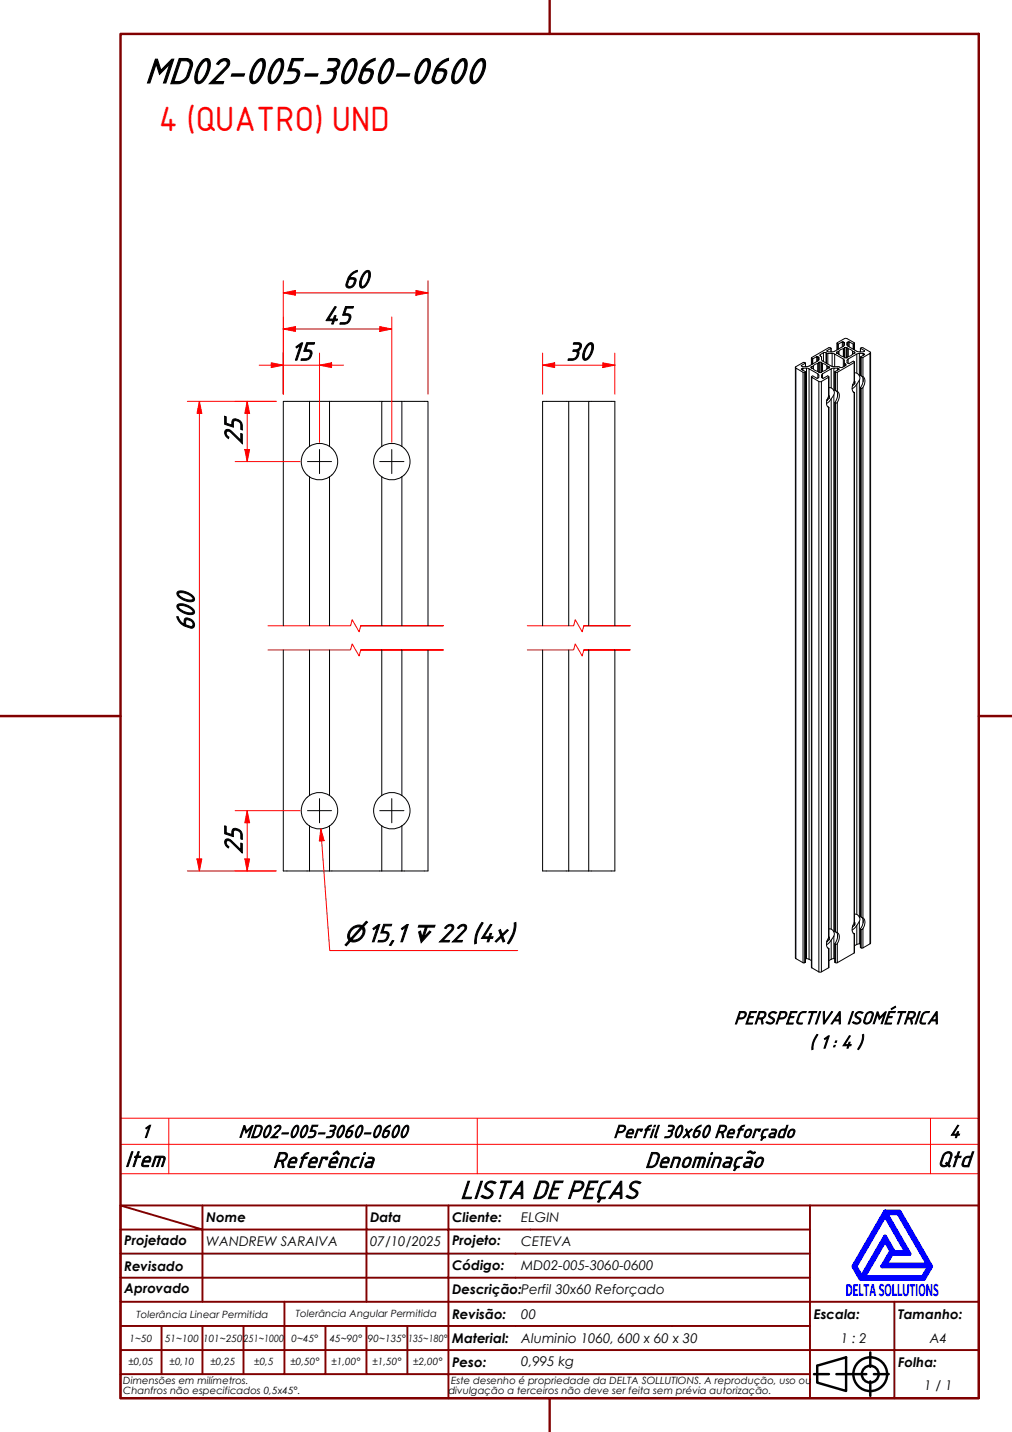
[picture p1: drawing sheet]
<svg xmlns="http://www.w3.org/2000/svg" width="210mm" height="297mm" viewBox="0 0 210 297" stroke-linecap="round" stroke-linejoin="round" font-family="sans-serif">
<!-- layer: Linha Corte (ABNT) -->
<path d="M55.6 134.8h17.1l.3-1.2 1.5 2.5 .3-1.3h17.1h-17.1M55.6 129.8h17.1l.3-1.2 1.5 2.4 .3-1.2h17.1h-17.1M109.4 134.8h9.6l.3-1.2 1.5 2.5 .3-1.3h9.6h-9.6M109.4 129.8h9.6l.3-1.2 1.5 2.4 .3-1.2h9.6h-9.6" fill="none" stroke="#f00" stroke-width=".21"/>
<!-- layer: Visible (ABNT) -->
<g fill="none" stroke="#000" stroke-width=".21">
<path d="M165 76.2v122.5l.1 .1M166.2 75.9l.9-.6v.8v-.8l-.5-.1-1.6 .9 .1 .3M166.2 75.8v.1M166.2 76.5v.1M166.2 76.6l.9 .5v122.5M166.5 76.4l-.3 .2M166.5 76.8v-.4h.8v122.4M166.5 76.4v.4M166.6 77.2h.3M167.3 76.4l.5 .1M168.3 76.3v-.2v.3l.4 .1M168.3 76.1v.3"/>
<path d="M168.3 76.1l.4-.1v.5M168.3 78.2l.1 122.6M168.3 74.3v1.3M168.4 78.3l-.1-.2 .3-.1 1 .5M168.5 74.5l-.1-.1v1.2M168.6 74.5l-.1 1M168.7 76v.5M168.7 76.5l.9 .5M169.4 74h.2M169.4 75v-1l-.8 .5v1M169.6 77l.3 .3M169.6 75.4l-.6 .2-.3 .3"/>
<path d="M169.6 75.4l.1 1.7M169.6 74.9l-1.9 1.1-1.2 .1-.3-.2M169.6 77.5l.2 .2v.6l-.2 .2M169.6 78.4v-.9l-1.8-1v122.5M169.6 75.4v1.6M169.7 75.4l.2-.3v2.2M169.8 74.7v-.6v.6l-.2 .2M169.8 74.1l-.2-.1v.9M169.8 79.1h.6M169.9 75.1v2.2M169.9 75.1h.4M170.2 73.8v-.3l.6-.3v1.8"/>
<path d="M170.2 73.5l-.2 .2 .2 .1M170.2 73.8l.2 .2 .1 .8 1.9 1.1 1.6 .2 .5 .1 .9-.4M170.3 75.1v2.2M170.6 77.1v-1.7l-.3-.3v2.2M170.6 75.4v1.6M170.6 75.4l.6 .2 .3 .3M170.6 77l-.3 .3h-.4M170.6 77.5l-.2 .2v.6l.4 .2 .9-.5 .2 .1v.2M170.6 77.5l1.8-1v4M170.6 77.5v.9M170.8 73.2h.5M171.3 75.3v-2.1h.1v2.2"/>
<path d="M171.4 73.2l.3 .1M171.5 75.9l.1 .6M171.5 76.5l-.9 .5M171.5 72.8l.9-.6v.8v-.8l-.4-.1-3.6 2.1v.2M171.5 72.7v.1M171.5 75.9v.6M171.6 76l.3 .1v.3M171.7 75.5v-2.2h.9v2.7M171.9 78.2v3.8a1.95 1.95 0 0 0 0 2.5l-.2-.1M171.9 76.1l.1 .2v-.2M172 76.3l-.5 .2M172.6 73.3l.5 .1"/>
<path d="M173 76.4l-.6 .1M173.1 76.1v-2.7l1.8 1.1v1.6M173.2 77.1v3.8M173.2 77.1l.1 .1v3.8M173.3 77.2h.4M173.5 73.1v.2M173.5 73.3h.1M173.6 73.3v-.3l.3-.1v.5M173.6 73l-.1 .3M173.6 73.3l.3 .1M173.6 71.2v1.4M173.7 71.3v-.2l1.7-.9 1.8 .9v.2"/>
<path d="M173.7 77.2v4M173.7 76.8v-.4h-.7v4.6M173.7 76.4h.1M173.9 72.9l.1 .5M173.9 73.4h.1M174 73.4l.3 .4 .6 .2M174 76.5v.1M174 76.6l-.2-.2v.4M174 76.6l-.8 .5M174.7 70.9h.2M174.7 72v-1.1l-.8 .5v1v-1l-.2-.1v1.2M174.9 72.3l-.6 .2-.3 .4"/>
<path d="M174.9 72.3l.1 1.7M174.9 74.5l.2 .3v1.2M174.9 72.3v1.7M174.9 74h.1M175 72.3l.2-.2v2.1M175 74l.2 .2M175.1 71.6v-.6l-.1 .7-1.9 1.2-1.3 .1-.3-.2M175.1 71l-.2-.1v.9M175.1 75.3l.2 .1M175.2 72.1v2.1M175.2 74.2h.1M175.2 72.1h.4v2.1"/>
<path d="M175.2 74.2h.4M175.4 75.5l.1 .2-.1 .1M175.4 75.8l-.1-.4v.5M175.6 72.1l.1 2.1M175.7 72.1l.2 .2v1.7M175.7 74.2h-.1M175.7 71.6v-.6l.2-.1v.9M175.7 71l.1 .7 1.9 1.2 1.3 .1 .3-.2M175.9 72.3v1.7M175.9 74h.1M175.9 74l-.2 .2M175.9 72.3l.6 .2 .3 .4"/>
<path d="M175.9 74.5l-.2 .3v.4l.2 .2M175.9 74.5l1.8-1.1v4M175.9 74.5v.9M175.9 70.9h.2M176.1 72v-1.1l.9 .5v1.1v-1.1l.2-.1v1.2M176.8 72.9l.1 .5M176.8 73.4l-.3 .4-.6 .2M176.8 72.9v.5M176.9 79.9l-.1 .2M176.9 72.9l.3 .1v.3M176.9 79.8l-.1 .2M176.9 73.4h-.1"/>
<path d="M177.2 75.2v-.1l-.2-.2-1.1 .5M177.2 75.2v4M177.2 75.2l-3.5 2M177.2 79.1h.1M177.2 75.1v3.9a1.99 1.99 0 0 0 0 2.4M177.2 77.4a1.15 1.15 0 0 1 1.1 .8 1.15 1.15 0 0 1-.4 1.3l-.6 .7-.6 .5M177.2 71.2v1.4M177.2 79.6l-.3 .3M177.2 73l.1 .3M177.2 79.1v.5M177.3 79.1l-.1 .5M177.3 73.3l-.4 .1"/>
<path d="M177.3 73.1v.2M177.3 79.1v.5M177.7 79.7v110M178.2 73.3l-.5 .1M178.2 78.9v111.3M178.5 77.9l.1 .1M178.5 74v3.9M178.5 74.1l.1 .1v3.8M178.6 78l.4 .1M178.6 74.2h.4M178.8 78l.2 .9-.1 .8-.4 .7M179 78.1a1.71 1.71 0 0 1-.3 2.5l-.1-.1"/>
<path d="M179 78.1v-3.9l1.4-.9v122.5l-1.4 .8v-4M179 73.7v-.4h-.8v4.7M179 78.5v.6M179 73.3h.1M179.3 72.7v.1M179.3 72.8l-.8-.6v.8v-.8l.5-.1 1.4 .9 .2 .2-.2 .1M179.3 73.5v.1M179.3 73.6l-.2-.3v.4M179.3 73.6l-.8 .4M180.6 73.2v122.4l-.2 .2M64.2 98.9a3.8 3.8 0 0 0 4.1 0M64.2 92.6a3.8 3.8 0 0 1 4.1 0"/>
<path d="M64.2 92.6a3.8 3.8 0 0 0 0 6.3v30.9M64.2 83.3v9.3M68.3 92.6l.5 .4M68.3 83.3v9.3M68.8 98.5l-.5 .4v30.9M68.8 93a3.8 3.8 0 0 1 0 5.5M79.2 92.6a3.8 3.8 0 0 0 0 6.3v30.9M79.2 92.6v-9.3h4.2v9.3M79.2 83.3h-20.4v46.5M79.2 98.9a3.8 3.8 0 0 0 4.1 0M79.2 92.6a3.8 3.8 0 0 1 4.1 0M83.4 92.6a3.8 3.8 0 0 1 0 6.3v30.9"/>
<path d="M83.4 83.3h5.4v46.5M118 83.3h4.1M171.5 82.9v.1M171.6 83l-.1 .2M171.6 82.8v.2M171.9 82.2v-3.9l-1.5 .8v122.5l1.5-.8v-4M171.9 84.5v110M171.9 82.2h.1M171.9 80.4a1.14 1.14 0 0 1 1.1 .8 1.14 1.14 0 0 1-.4 1.3l-.6 .8-.6 .4M171.9 82.7l-.3 .3M171.9 82.2v.5M172 82.2l-.1 .5"/>
<path d="M172 82.2v.4M172.4 82.7v110M173 81.9v111.4M173.2 80.9l.1 .1M173.2 83.5l.1 .1M173.2 83.5v109.7l.1 .1M173.3 81l.4 .2M173.3 83.6v109.7M173.5 81.1l.2 .5v.7l-.5 1.2M173.7 81.2a1.69 1.69 0 0 1-.3 2.4h-.1M173.7 83.4v110.1M173.7 81.6v.6"/>
<path d="M177 81.3l.2 .1M177.2 81.4v110.1M177.2 81.5v110M178.5 80.4v109.7l.1 .1M178.5 80.4l.1 .1M178.6 80.5v109.7M179 80.4v110M58.8 134.8v45.9h30v-45.9M64.2 134.8v30.2M68.3 134.8v30.2M79.2 134.8v30.2M83.4 134.8v30.2"/>
<path d="M112.5 129.8v-46.5h5.5v46.5M112.5 134.8v45.9h15v-45.9M118 134.8v45.9M122.1 129.8v-46.5h5.4v46.5M122.1 134.8v45.9M64.2 171.3a3.8 3.8 0 0 0 4.1 0M64.2 165a3.8 3.8 0 0 1 4.1 0M64.2 165a3.8 3.8 0 0 0 0 6.3M64.2 171.3v9.4M68.3 165l.5 .4M68.3 171.3v9.4M68.8 170.9l-.5 .4"/>
<path d="M68.8 165.4a3.8 3.8 0 0 1 0 5.5M79.2 165a3.8 3.8 0 0 0 0 6.3M79.2 171.3v9.4M79.2 171.3a3.8 3.8 0 0 0 4.1 0M79.2 165a3.8 3.8 0 0 1 4.1 0M83.4 165a3.8 3.8 0 0 1 0 6.3M83.4 171.3v9.4M165.1 198.8v-122.4l1.5 .8v122.5M165.1 198.8l1.5 .9M166.6 199.7h.3M167.1 199.6l-.2 .1M167.1 199.6v-122.5l-.2 .1v122.5"/>
<path d="M167.1 198.8h.2M167.3 198.8l.5 .2M167.8 199l.5 .2M171.5 195.2v.1M171.6 195.3l-.1 .1M171.6 195.1v.2M171.7 196.6l.2 .2M171.9 194.5a1.67 1.67 0 0 0 0 2.3M171.9 194.4h.1M171.9 196.8v4M171.9 192.7a1.07 1.07 0 0 1 1.1 1.5M171.9 194.4l.1 .1"/>
<path d="M171.9 195l-.3 .3M171.9 194.4v.6M172 194.5l-.1 .5M172 194.5v.4M172.4 195v4M172.4 199l-.5 .2M173 194.2v4.6h.2M173 198.8l-.6 .2M173 194.2l-1 1.4-.6 .4M173.2 195.8v3.8l.1 .1M173.3 199.7h.4M173.3 193.3l.4 .2"/>
<path d="M173.3 195.9v3.8M173.5 193.4a2.2 2.2 0 0 1-.3 2.4l.1 .1M173.7 193.5a1.69 1.69 0 0 1-.3 2.4h-.1M173.7 193.8v.7M176.9 192.2l-.1 .2M176.9 192l-.1 .2M177 193.6l.2 .1M177.2 193.7v4l-3.5 2v-4M177.2 191.5a1.65 1.65 0 0 0 0 2.2M177.2 191.4h.1M177.2 193.7v4M177.2 189.6a1.05 1.05 0 0 1 1 1.5"/>
<path d="M177.2 191.9l-.3 .3M177.2 191.4v.5M177.3 191.4l-.1 .5M177.3 191.4v.4M177.7 191.9v4M177.7 195.9l-.5 .3M178.2 191.1v4.7h.3M178.2 195.8l-.5 .1M178.2 191.1l-.7 1.1-.8 .7M178.5 192.7v3.8l.1 .1M178.5 192.7l.1 .1M178.6 196.6h.4"/>
<path d="M178.6 190.2a1.14 1.14 0 0 1 .7 1.8l-.3 .6M178.6 192.8v3.8M178.8 190.3l.2 .9-.1 .7-.4 .8M179 192.6l-.4 .2M179 190.8v.6M168.4 200.8v-122.5l1.4 .8v122.5M168.4 200.8l1.4 .8M169.8 201.6h.6"/>
</g>
<path d="M25 237.4h178v-5.4h-178v11.5M35 232v11.5M99 232v11.5M193 232v11.5M203 237.4v6.1h-178M25 243.5v6.5h178v-6.5" fill="none" stroke="#f00" stroke-width=".21"/>
<!-- layer: Borda A3/A4 (ABNT) -->
<path d="M25 7h178v283h-178zM114 0v7M0 148.5h25M203 148.5h7M114 290v7" fill="none" stroke="#800000" stroke-width=".51"/>
<path d="M183.6 257.3l1.2 2.2-1.8 3.2h9.7l-1.3 2.2h-12.2zM183.6 252.1l4.4 7.6h-2.6l-1.8-3.2-4.9 8.4-1.3-2.2zM183.6 251.3h3l6.5 11.4-1.5 2.6h-13.1l-1.5-2.6zM183.8 251.7h2.5l6.2 10.6h-8.8l1.3-2.2h3.7zM185 259.7h.2l-.1 .2z" fill="none" stroke="#00f" stroke-width=".8"/>
<!-- layer: 0 -->
<path d="M178.5 265.3h13.1" fill="none" stroke="#000" stroke-width=".21"/>
<g fill="none" stroke="#800000" stroke-width=".4">
<path d="M25 250l17 5h-17M25 250h178v40h-178zM42 255h34v5h17M42 255v15M42 250v5M76 250v5h17v5M93 250v5h75M168 250v20h-143M25 260h51v10M25 275h17M33.5 275v10M50.5 275h-8.5v10"/>
<path d="M59 270v15h-8.5M67.5 275v10h-8.5M76 275v10h8.5M84.5 275v10M93 275h-42.5v10M93 260v5h-68M93 275v10h75M93 260h75M93 275h75M168 265h-75v10M185.5 270v10h17.5M203 270h-35v10h17.5v10"/>
<path d="M25 285h25.5M25 280h143v10M67.5 285h8.5M84.5 285h8.5v5"/>
</g>
<g fill="none" stroke="#000" stroke-width=".51">
<path d="M168.8 285h3.1M169.5 283.3l6-1.8v7l-6-1.7zM173.5 285h6.2M180.5 280.5v3M180.5 286.5v3M181.3 285h3"/>
<circle cx="180.5" cy="285" r="3.5"/>
<circle cx="180.5" cy="285" r="1.75"/>
</g>
<!-- layer: Marca de centro (ISO) -->
<path d="M63.8 95.7h5M66.3 93.2v5M78.8 95.7h5M81.3 93.2v5M63.8 168.2h5M66.3 165.7v5M78.8 168.2h5M81.3 165.7v5" fill="none" stroke="#000" stroke-width=".21"/>
<path d="M56.3 75.7h2.5" fill="none" stroke="#f00" stroke-width=".21"/>
<path d="M56.3 75.3l2.5 .4-2.5 .5z" fill="#f00"/>
<path d="M56.3 75.3l2.5 .4-2.5 .5zM66.3 75.7h2.5" fill="none" stroke="#f00" stroke-width=".21"/>
<path d="M66.3 75.7l2.5-.4v.9z" fill="#f00"/>
<path d="M53.8 75.7h2.5M58.8 75.7h7.5M58.8 73.2v8.6M58.8 68.2h2.5M66.3 75.7l2.5-.4v.9zM66.3 73.2v18.5M68.8 75.7h2.5" fill="none" stroke="#f00" stroke-width=".21"/>
<path d="M58.8 68.2l2.5-.5v1.1z" fill="#f00"/>
<path d="M58.8 68.2l2.5-.5v1.1zM78.8 68.2h2.5" fill="none" stroke="#f00" stroke-width=".21"/>
<path d="M78.8 67.7l2.5 .5-2.5 .6z" fill="#f00"/>
<path d="M58.8 65.8v16M58.8 60.8h2.5M61.3 68.2h17.5M78.8 67.7l2.5 .5-2.5 .6zM81.3 65.8v25.9" fill="none" stroke="#f00" stroke-width=".21"/>
<path d="M58.8 60.8l2.5-.6v1z" fill="#f00"/>
<path d="M58.8 60.8l2.5-.6v1zM86.3 60.8h2.5" fill="none" stroke="#f00" stroke-width=".21"/>
<path d="M86.3 60.2l2.5 .6-2.5 .4z" fill="#f00"/>
<path d="M58.8 58.2v23.6M88.8 58.2v23.6M61.3 60.8h25M86.3 60.2l2.5 .6-2.5 .4zM41.4 178.2v2.5" fill="none" stroke="#f00" stroke-width=".21"/>
<path d="M40.9 178.2h1l-.5 2.5z" fill="#f00"/>
<path d="M41.4 83.3v2.5M40.9 178.2h1l-.5 2.5z" fill="none" stroke="#f00" stroke-width=".21"/>
<path d="M41.4 83.3l.5 2.5h-1z" fill="#f00"/>
<path d="M38.9 83.3h18.4M41.4 83.3l.5 2.5h-1zM41.4 85.8v92.4M51.3 93.2v2.5M38.9 180.7h18.4" fill="none" stroke="#f00" stroke-width=".21"/>
<path d="M50.8 93.2h1l-.5 2.5z" fill="#f00"/>
<path d="M50.8 93.2h1l-.5 2.5zM51.3 83.3v2.5" fill="none" stroke="#f00" stroke-width=".21"/>
<path d="M51.3 83.3l.5 2.5h-1z" fill="#f00"/>
<path d="M48.8 83.3h8.5M48.8 95.7h13.5M51.3 83.3l.5 2.5h-1zM51.3 85.8v7.4M51.3 178.2v2.5" fill="none" stroke="#f00" stroke-width=".21"/>
<path d="M50.8 178.2h1l-.5 2.5z" fill="#f00"/>
<path d="M50.8 178.2h1l-.5 2.5zM51.3 168.2v2.5" fill="none" stroke="#f00" stroke-width=".21"/>
<path d="M51.3 168.2l.5 2.5h-1z" fill="#f00"/>
<path d="M112.5 75.7h2.5M48.8 168.2h13.5M51.3 168.2l.5 2.5h-1zM51.3 170.7v7.5M48.8 180.7h8.5" fill="none" stroke="#f00" stroke-width=".21"/>
<path d="M112.5 75.7l2.5-.4v.9z" fill="#f00"/>
<path d="M112.5 75.7l2.5-.4v.9zM125 75.7h2.5" fill="none" stroke="#f00" stroke-width=".21"/>
<path d="M125 75.3l2.5 .4-2.5 .5z" fill="#f00"/>
<path d="M112.5 73.2v8.6M115 75.7h10M125 75.3l2.5 .4-2.5 .5zM127.5 73.2v8.6" fill="none" stroke="#f00" stroke-width=".21"/>
<path d="M66.5 171.9l.2 2.5" fill="none" stroke="#f00" stroke-width=".21"/>
<path d="M66.5 171.9l.7 2.5-1 .1z" fill="#f00"/>
<path d="M66.5 171.9l.7 2.5-1 .1zM66.7 174.4l1.7 22.8h39" fill="none" stroke="#f00" stroke-width=".21"/>
<text font-size="8.1" x="30" y="17.3">MD02-005-3060-0600</text>
<text font-size="7" fill="#f00" x="32.9" y="27.2">4 (QUATRO) UND</text>
<g font-size="5.7">
<text x="71.1" y="59.7">60</text>
<text x="67" y="67.2">45</text>
<text x="60.1" y="74.7">15</text>
<text x="117.4" y="74.7">30</text>
<text x="50.2" y="92.3" transform="rotate(-90 50.2 92.3)">25</text>
<text x="40.3" y="130.9" transform="rotate(-90 40.3 130.9)">600</text>
<text x="50.2" y="177.2" transform="rotate(-90 50.2 177.2)">25</text>
<text x="76.1" y="195.3">15,1</text>
<text x="90.9" y="195.3">22 (4x)</text>
<text x="95.5" y="248.6">LISTA DE PEÇAS</text>
</g>
<g font-size="4.9">
<text x="25.9" y="241.9">Item</text>
<text x="56.6" y="242.1">Referência</text>
<text x="133.8" y="242.1">Denominação</text>
<text x="194.4" y="242">Qtd</text>
</g>
<g font-size="4.8">
<text x="71.4" y="195.3">⌀</text>
<text x="85.4" y="195.3">↧</text>
</g>
<g font-size="4">
<text x="152.3" y="212.4">PERSPECTIVA ISOMÉTRICA</text>
<text x="167.9" y="217.4">( 1 : 4 )</text>
<text x="29.3" y="235.9">1</text>
<text x="49.5" y="236">MD02-005-3060-0600</text>
<text x="127.2" y="236">Perfil 30x60 Reforçado</text>
<text x="196.9" y="236">4</text>
</g>
<text font-size="3.9" fill="#00f" x="175.4" y="268.8">DELTASOLLUTIONS</text>
<g font-size="2.8">
<text x="42.8" y="253.5">Nome</text>
<text x="76.8" y="253.5">Data</text>
<text x="93.8" y="253.6">Cliente:</text>
<text x="108.1" y="253.5">ELGIN</text>
<text x="25.8" y="263.6">Revisado</text>
<text x="25.8" y="258.3">Projetado</text>
<text x="42.8" y="258.5">WANDREW SARAIVA</text>
<text x="76.8" y="258.4">07/10/2025</text>
<text x="93.8" y="263.4">Código:</text>
<text x="93.8" y="258.3">Projeto:</text>
<text x="108.1" y="263.5">MD02-005-3060-0600</text>
<text x="108.1" y="258.5">CETEVA</text>
<text x="25.8" y="268.3">Aprovado</text>
<text x="93.8" y="268.3">Descrição:Perfil 30x60 Reforçado</text>
<text x="93.8" y="273.6">Revisão:</text>
<text x="108.1" y="273.5">00</text>
<text x="168.8" y="273.5">Escala:</text>
<text x="186.3" y="273.5">Tamanho:</text>
<text x="93.8" y="278.6">Material:</text>
<text x="108.1" y="278.5">Aluminio 1060, 600 x 60 x 30</text>
<text x="174.4" y="278.5">1 : 2</text>
<text x="192.8" y="278.6">A4</text>
<text x="93.8" y="283.5">Peso:</text>
<text x="108.1" y="283.3">0,995 kg</text>
<text x="186.3" y="283.5">Folha:</text>
<text x="191.7" y="288.4">1 / 1</text>
</g>
<g font-size="2.1">
<text x="28.3" y="273.3">Tolerância Linear Permitida</text>
<text x="61.4" y="273.1">Tolerância Angular Permitida</text>
<text x="26.9" y="278.3">1~50</text>
<text x="34.2" y="278.3">51~100</text>
<text x="42.1" y="278.3">101~250</text>
<text x="50.5" y="278.3">251~1000</text>
<text x="60.5" y="278.3">0~45°</text>
<text x="68.4" y="278.3">45~90°</text>
<text x="76.3" y="278.3">90~135°</text>
<text x="84.7" y="278.3">135~180°</text>
<text x="25.6" y="287.1">Dimensões em milímetros.</text>
<text x="26.6" y="283.2">±0,05</text>
<text x="35.2" y="283.2">±0,10</text>
<text x="43.6" y="283.2">±0,25</text>
<text x="52.7" y="283.2">±0,5</text>
<text x="60.2" y="283.2">±0,50°</text>
<text x="68.7" y="283.2">±1,00°</text>
<text x="77.2" y="283.2">±1,50°</text>
<text x="85.7" y="283.2">±2,00°</text>
<text x="93.6" y="287.1">Este desenho é propriedade da DELTA SOLLUTIONS. A reprodução, uso ou</text>
<text x="25.6" y="289.2">Chanfros não especificados 0,5x45°.</text>
<text x="93" y="289.2">divulgação a terceiros não deve ser feita sem prévia autorização.</text>
</g>
</svg>
